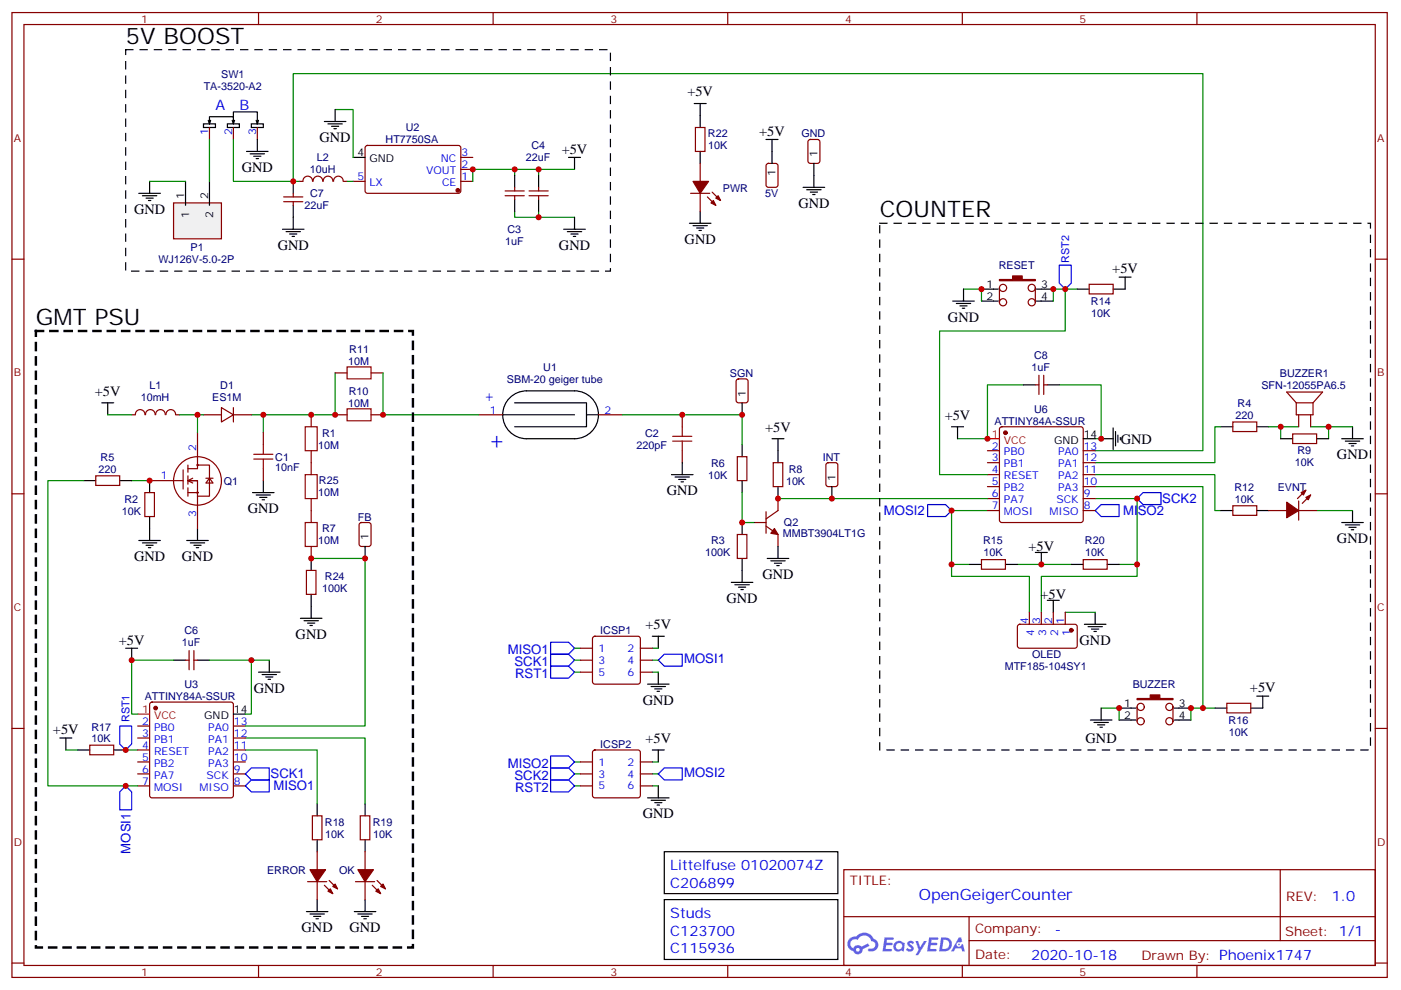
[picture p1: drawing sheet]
<svg xmlns="http://www.w3.org/2000/svg" width="413mm" height="292mm" viewBox="0 0 413 292" stroke-linecap="round" stroke-linejoin="round" font-family="sans-serif">
<g fill="none" stroke="#870000" stroke-width=".35">
<path d="M3.5 3.7h405.4v284.3h-405.4zM7.1 7.2h398.2v277.3h-398.2zM76.2 3.7v3.5M145.3 3.7v3.5M214.5 3.7v3.5M283.6 3.7v3.5M352.8 3.7v3.5M3.5 76.4h3.6M405.3 76.4h3.6M3.5 145.5h3.6M405.3 145.5h3.6M3.5 214.7h3.6"/>
<path d="M405.3 214.7h3.6M248.7 256.3h156.6v28.2h-156.6zM377.3 256.3v20.9M248.7 270.1h156.5M285.6 277.2h119.6M285.6 270.1v14.2M3.5 283.8h3.6M76.2 284.5v3.5M145.3 284.5v3.5M214.5 284.5v3.5M283.6 284.5v3.5M352.8 284.5v3.5"/>
<path d="M405.3 283.8h3.6"/>
</g>
<g fill="#5487ff">
<path d="M267.7 277.5a1.22 1.22 0 0 1 1.7 .2l-.4 .6a.47 .47 0 0 0-.3-.4 .47 .47 0 0 0-.5 .2l.1 .2a1.14 1.14 0 0 1 .8 1.8 1.14 1.14 0 0 1-1.9 0l-.2-.2 .5-.6 .7 .5a.29 .29 0 0 0 .3-.3 .29 .29 0 0 0-.2-.3 1.04 1.04 0 0 1-.6-1.7z"/>
<path d="M260.7 276.2h2.4l.3 .2-.2 .5-1.8 .1-.1 .8h1.5l.3 .4-.3 .4h-1.6l-.2 1.1h1.7l.2 .3-.2 .3-2.6 .1z"/>
<path d="M273.8 276.2h2.4l.3 .2-.1 .5-1.8 .1-.2 .8h1.6l.3 .4-.4 .4-1.6-.1-.1 1.1 1.7 .1 .2 .3-.2 .3-2.6 .1z"/>
<path d="M282.6 276.2h.7l.3 1.3-.6 .3a.69 .69 0 0 0-1 .3 .69 .69 0 0 0 .4 .9 .69 .69 0 0 0 .9-.6l.5-.2 .6 2.2h-.8l-.2-.9h-1.8l-.5 .9h-.8z"/>
<path d="M269.8 277.3h.8l.6 1.8 1.1-1.8h.9l-2.6 4.2h-.8l.9-1.5z"/>
<path d="M277.4 276.2l-.6 4.2h1.3a2.11 2.11 0 0 0 2.5-2.1 2.11 2.11 0 0 0-2.5-2.1zM278.1 277a1.39 1.39 0 0 1 1.7 1.4 1.39 1.39 0 0 1-1.8 1.2h-.3z"/>
<path d="M263.7 277.8a1.54 1.54 0 0 0-.1 2.2 1.54 1.54 0 0 0 2.2 .1l.6 .3 .3-2.3-.2-.3h-.4a1.49 1.49 0 0 0-2.4 0zM264 278.8a.94 .94 0 0 1 1.8 0 .94 .94 0 0 1-1.8 0z"/>
<path d="M250.4 276.6a2.18 2.18 0 0 0 1.1 3.7 1.44 1.44 0 0 0 1.6 .9 1.44 1.44 0 0 0 1.2-1.4l2-1.1-.5-.7-1.9 1a1.47 1.47 0 0 0-2.4 .4 1.39 1.39 0 0 1-.7-1.9 1.39 1.39 0 0 1 2-.5 2.12 2.12 0 0 1 2.2-1.3 2.12 2.12 0 0 1 1.9 1.7 1.14 1.14 0 0 1 1.1 1.4 1.14 1.14 0 0 1-1.7 .7 .43 .43 0 0 0-.5 .4 .43 .43 0 0 0 .4 .5 1.98 1.98 0 0 0 2.5-1.2 1.98 1.98 0 0 0-1.2-2.6 3.1 3.1 0 0 0-5.3-.6l-.9 .1zM252.3 279.9a.55 .55 0 0 1 1.1 0 .55 .55 0 0 1-1.1 0z"/>
<circle cx="282.6" cy="278.3" r=".26"/>
</g>
<g fill="none" stroke="#008700" stroke-width=".35">
<path d="M98.8 32.3h5.3v14.1M68.8 41.1v12.3h17.6M86.4 53.4v-31.7h268.1v111.1h-31.7M86.4 53.4h1.8M151.7 49.9v1.8M158.7 49.9v1.8M169.3 49.9h-30v3.5M151.7 62.3v1.7h17.6M158.7 62.3v1.7M284 85.2h5.3v3.5M317.5 85.2h-7.1v3.5M98.8 109.9v12.3h-24.7"/>
<path d="M301.6 113.4h-10.6v15.9h-8.8M312.2 113.4h12.4v15.9h-1.8M77.6 122.2v5.3M322.8 139.9h35.3v10.6h1.7M359.8 125.8h-1.7v10.5h-35.3M373.9 125.8h3.6M382.8 125.8h-5.3v3.5M386.3 125.8h5.3v3.5M391.6 125.8h7M38.8 141.6h5.3M291 150.5h-10.5v19.4h22.9v10.5M322.8 143.4h31.7v65.3"/>
<path d="M322.8 146.9h12.3v23h-28.2v10.5M388.1 150.5h10.5M280.5 166.3h5.3M299.9 166.3h15.8M329.8 166.3h5.3M169.3 191h1.8M169.3 198.1h1.8M169.3 194.6h1.8M192.3 191h1.7M192.3 198.1h1.7M192.3 194.6h1.7M314 180.4h8.8"/>
<path d="M72.3 217.5h35.3v19.4M324.6 208.7h5.2v3.5M358.1 208.7h-7.1v3.5M19.4 221h3.5M37 221h3.6M72.3 221h21.2v15.9M169.3 231.6h1.8M169.3 228.1h1.8M169.3 224.5h1.8M192.3 231.6h1.7M192.3 228.1h1.7M192.3 224.5h1.7"/>
</g>
<g fill="none" stroke="#000" stroke-width=".35">
<path d="M60 36.5h3.5v1.1h-3.5zM61.4 35.5l.3 1M61.7 36.5v-2.1h7.1v2.1M62.1 35.5l-.4 1M67 36.5h3.6v1.1h-3.6zM68.4 35.5l.4 1M68.8 34.7v-1.7h7v3.5M69.1 35.5l-.3 1M74.1 36.5h3.5v1.1h-3.5zM75.5 35.5l.3 1M76.2 35.5l-.4 1M95.6 35.8h6.4"/>
<path d="M96.7 36.5h4.2M97.7 37.2h2.1M98.4 37.9h.7M98.8 32.3v3.5M204.6 30.5h3.5M206.4 30.5v7.1M40.9 57h6.4M42 57.7h4.2M43 58.4h2.2M43.7 59.1h.7M44.1 53.4v3.6M72.7 44.6h6.3"/>
<path d="M73.7 45.3h4.3M74.8 46h2.1M75.5 46.7h.7M75.8 41.1v3.5M86.4 53.4v3.6M104.1 46.4h3.5M151.7 51.7v3.5M151.7 58.7v3.6M158.7 51.7v3.5M158.7 58.7v3.6M167.6 46.4h3.5M169.3 46.4v3.5"/>
<path d="M206.4 44.6v3.6M225.8 41.1h3.5M227.5 41.1v7.1M236.7 55.2h6.4M237.8 55.9h4.2M238.8 56.6h2.1M239.5 57.3h.7M239.9 48.2v7M83.3 67.6h6.3M84.3 68.3h4.2M85.4 69h2.1M86.1 69.7h.7"/>
<path d="M86.4 60.5v7.1M166.2 67.6h6.3M167.2 68.3h4.2M168.3 69h2.1M169 69.7h.7M169.3 64v3.6M203.2 65.8h6.3M204.3 66.5h4.2M205.3 67.2h2.1M206 67.9h.7M206.4 62.3v3.5M280.8 88.7h6.4"/>
<path d="M281.9 89.4h4.2M282.9 90.1h2.1M283.6 90.8h.7M284 85.2v3.5M289.3 85.2h4.9M289.3 88.7h4.9M305.5 85.2h4.9M305.5 88.7h4.9M317.5 85.2h3.5M329.8 81.7h3.6M331.6 81.7v3.5h-3.5M30 118.7h3.5"/>
<path d="M31.7 118.7v3.5M149.9 117.6a7 7 0 0 1 5.3-2.4h14.1a7.1 7.1 0 0 1 7.1 7 7.1 7.1 0 0 1-7.1 7.1h-14.1a7.1 7.1 0 0 1-6.4-4.1 7.1 7.1 0 0 1 1.1-7.6zM151.7 118.7h21.2v7.1h-21.2M301.6 113.4h3.6M308.7 113.4h3.5M148.2 122.2h21.1M172.9 122.2h3.5M280.5 125.8h3.5M282.2 125.8v3.5M324.6 129.3h3.5M328.1 126.1v6.4M328.8 127.2v4.2"/>
<path d="M329.5 128.2v2.2M330.2 128.9v.7M359.8 125.8h3.6M370.4 125.8h3.5M377.5 129.3h3.5M388.1 129.3h3.5M395.5 129.3h6.3M396.5 130h4.3M397.6 130.7h2.1M398.3 131.4h.7M398.6 125.8v3.5M24.7 141.6h3.5"/>
<path d="M35.3 141.6h3.5M40.9 159.3h6.4M42 160h4.2M44.1 141.6v3.6M44.1 152.2v7.1M55 159.3h6.4M56.1 160h4.2M58.2 155.8v3.5M74.4 145.2h6.4M75.5 145.9h4.2M76.6 146.6h2.1M77.3 147.3h.7"/>
<path d="M77.6 141.6v3.6M359.8 150.5h3.6M370.4 150.5h3.5M395.5 154h6.3M396.5 154.7h4.3M397.6 155.4h2.1M398.3 156.1h.7M398.6 150.5v3.5M43 160.7h2.2M43.7 161.4h.7M57.1 160.7h2.2M57.9 161.4h.7"/>
<path d="M107.6 161v3.6M285.8 166.3h3.5M296.3 166.3h3.6M305.2 162.8h3.5M306.9 162.8v3.5M308.7 176.9h3.5M310.4 176.9v3.5M315.7 166.3h3.6M326.3 166.3h3.5M37 191h3.6M38.8 191v3.6M51.2 194.6h3.5"/>
<path d="M58.2 194.6h3.5M192.3 187.5h3.5M194 187.5v3.5M194 198.1v3.5M319.6 184h6.4M320.7 184.7h4.2M321.7 185.4h2.1M322.4 186.1h.7M322.8 180.4v3.6M17.6 217.5h3.6M19.4 217.5v3.5M190.9 201.6h6.3"/>
<path d="M191.9 202.3h4.2M193 203h2.1M193.7 203.7h.7M321.4 212.2h6.3M322.4 212.9h4.3M323.5 213.6h2.1M324.2 214.3h.7M324.6 208.7v3.5M329.8 208.7h5M329.8 212.2h5M346.1 208.7h4.9M346.1 212.2h4.9"/>
<path d="M358.1 208.7h3.5M370.4 205.1h3.5M372.2 205.1v3.6h-3.5M22.9 221h3.6M33.5 221h3.5M93.5 236.9v3.5M107.6 236.9v3.5M190.9 235.1h6.3M191.9 235.8h4.2M192.3 221h3.5M193 236.5h2.1M193.7 237.2h.7"/>
<path d="M194 221v3.5M194 231.6v3.5M93.5 247.5v3.5M107.6 247.5v3.5M195.8 251h51.1v12.3h-51.1zM90.3 268.6h6.4M91.4 269.3h4.2M92.4 270.1h2.1M93.1 270.8h.7M93.5 265.1v3.5M104.4 268.6h6.4M105.5 269.3h4.2"/>
<path d="M106.5 270.1h2.2M107.2 270.8h.7M107.6 265.1v3.5M195.8 265.1h51.1v17.7h-51.1z"/>
</g>
<g fill="none" stroke="#870000" stroke-width=".35">
<path d="M61.7 37.6v3.5M68.8 37.6v3.5M75.8 37.6v3.5M205 37.6h2.8v7h-2.8zM83.6 59.4h5.7M83.6 58h5.7M86.4 57v1M86.4 59.4v1.1M88.2 53.4h1.1M89.3 53.4a1.41 1.41 0 0 1 1.4-1.5 1.41 1.41 0 0 1 1.4 1.5M92.3 53.4a1.41 1.41 0 0 1 1.4-1.5 1.41 1.41 0 0 1 1.4 1.5M95.3 53.4a1.41 1.41 0 0 1 1.4-1.5 1.41 1.41 0 0 1 1.4 1.5"/>
<path d="M98.3 53.4a1.41 1.41 0 0 1 1.4-1.5 1.41 1.41 0 0 1 1.4 1.5M101.2 53.4h1.1M104.1 53.4h3.5M107.8 43.1l.5-.2h27.1l.4 .7v12.9l-.7 .5-27.1-.1-.4-.6v-12.7zM135.8 53.4h3.5M135.8 49.9h3.5M135.8 46.4h3.5M148.9 57.7h5.6M148.9 56.3h5.6M151.7 55.2v1.1M151.7 57.7v1M155.9 57.7h5.7"/>
<path d="M155.9 56.3h5.7M158.7 55.2v1.1M158.7 57.7v1M226 48.4l.5-.2h2.1l.7 .4v5.9l-.5 .7h-2.3l-.7-.5v-5.8zM238.4 41.3l.4-.2h2.1l.7 .4 .1 5.9-.5 .7-2.4 .1-.6-.5-.1-5.9zM294.6 84.8v4.3M305.2 84.8v4.3M321 83.8h7.1v2.8h-7.1zM305.2 113.4h1M306.2 110.6v5.6M307.6 110.6v5.6M307.6 113.4h1.1"/>
<path d="M382.1 118.7v3.5h4.9v-3.5M382.1 118.7l-2.9-3.2h10.6l-2.8 3.2M382.1 118.7h4.9M54 138.5v5.6M55.4 137.1v2.1M58.2 137.1h3.5v9.1h-3.5M58.2 127.5v10.6h-2.8M60 122.2h5.3M65.3 120.1l3.5 2.1-3.5 2.2zM68.8 120.1v4.3M68.8 122.2h5.3M141.1 122.2h7.1"/>
<path d="M176.4 122.2h7M363.4 124.4h7v2.8h-7zM381 127.9h7.1v2.8h-7.1zM382.8 122.2v3.6M386.3 122.2v3.6M28.2 140.2h7.1v2.9h-7.1zM42.7 145.2h2.8v7h-2.8zM44.1 141.6h9.9M55.4 140.2v2.5M55.4 143.8v2.4M55.4 145.2h2.8M56.8 140.9l-1.4 .7 1.4 .7"/>
<path d="M58.2 141.6h-2.8h2.8v14.2M60.7 140.9h2.1M61.7 140.9l1.1 1.4h-2.1zM106.1 154.2l.4-.2h2.2l.6 .4 .1 5.9-.5 .7h-2.4l-.6-.4-.1-5.9zM363.4 149h7v2.9h-7zM289.3 164.9h7v2.8h-7zM319.3 164.9h7v2.8h-7zM54.7 194.6h1M55.7 191.7v5.7M57.1 191.7v5.7M57.1 194.6h1.1M26.5 219.6h7v2.8h-7z"/>
<path d="M335.1 208.3v4.2M345.7 208.3v4.2M361.6 207.3h7.1v2.8h-7.1zM92.1 240.4h2.8v7.1h-2.8zM106.2 240.4h2.8v7.1h-2.8z"/>
<circle cx="295.6" cy="89.1" r="1.06"/>
<circle cx="295.6" cy="84.8" r="1.06"/>
<circle cx="304.1" cy="89.1" r="1.06"/>
<circle cx="304.1" cy="84.8" r="1.06"/>
<circle cx="58.2" cy="137.1" r=".18"/>
<circle cx="58.2" cy="141.7" r="7.1"/>
<circle cx="58.2" cy="145.2" r=".18"/>
<circle cx="336.2" cy="212.6" r="1.06"/>
<circle cx="336.2" cy="208.3" r="1.06"/>
<circle cx="344.7" cy="208.3" r="1.06"/>
<circle cx="344.7" cy="212.6" r="1.06"/>
</g>
<g fill="#870000" stroke="#870000" stroke-width=".35">
<path d="M294.6 82.4h3.8v-1.1h2.9v1.1h3.9v.3h-10.6z"/>
<path d="M335.1 205.8h3.9v-1h2.8v1h3.9v.4h-10.6z"/>
<circle cx="134.9" cy="56.1" r=".53"/>
</g>
<g fill="none" stroke="#00f" stroke-width=".35">
<path d="M312.2 78.1h3.5v5.3l-1.7 1.8-1.8-1.8zM273.4 148.7h5.3l1.8 1.8-1.8 1.7h-5.3zM322.8 150.5l1.8-1.8h5.2v3.5h-5.2zM335.1 146.9l1.8-1.7h5.3v3.5h-5.3zM162.3 189.3h5.3l1.7 1.7-1.7 1.8h-5.3zM162.3 192.8h5.3l1.7 1.8-1.7 1.7h-5.3zM162.3 196.3h5.3l1.7 1.8-1.7 1.7h-5.3zM194 194.6l1.8-1.8h5.3v3.5h-5.3zM35.3 214h3.5v5.3l-1.8 1.7-1.7-1.7zM162.3 229.8h5.3l1.7 1.8-1.7 1.8h-5.3zM162.3 226.3h5.3l1.7 1.8-1.7 1.7h-5.3zM162.3 222.8h5.3l1.7 1.7-1.7 1.8h-5.3z"/>
<path d="M194 228.1l1.8-1.8h5.3v3.5h-5.3z"/>
</g>
<path d="M51.2 59.8h14.1v10.6h-14.1z" fill="#f0f0f0" stroke="#870000" stroke-width=".35"/>
<g fill="none" stroke="#000" stroke-width=".35">
<path d="M54.7 53.4v7.1M61.7 53.4v7.1M218.7 118.7v3.5M197.9 139.9h6.4M201.1 136.3v3.6M218.7 131.1v3.5M227.5 129.3h3.6M229.3 129.3v7M319.3 129.3h3.5M199 140.6h4.2M200 141.3h2.1M200.7 142h.7"/>
<path d="M218.7 141.6v3.6M218.7 154v3.5M229.3 143.4v3.5M245.2 143.4v3.5M91.7 164.6v3.5M91.7 175.2v7M215.5 171.6h6.4M216.6 172.3h4.2M217.7 173h2.1M218.4 173.7h.7M218.7 164.6v7M226.1 164.6h6.4"/>
<path d="M227.2 165.3h4.2M228.2 166h2.2M229 166.7h.7M229.3 161v3.6M76.2 198.1h6.3M77.3 198.8h4.2M78.3 199.5h2.1M79.4 194.6v3.5M88.5 182.2h6.4M89.6 182.9h4.2M90.7 183.6h2.1M91.4 184.3h.7"/>
<path d="M68.8 210.4h3.5M79 200.2h.7"/>
</g>
<g fill="none" stroke="#008700" stroke-width=".35">
<path d="M44.1 53.4h10.6M61.7 41.1v12.3M102.3 53.4h1.8M314 85.2v12.3h-37.1v42.4h14.1M112.9 109.9v12.3h28.2M31.7 122.2h7.1M52.9 122.2h7.1M58.2 122.2v5.3M183.4 122.2h35.3v8.9M24.7 141.6h-10.6v90h26.5M218.7 145.2v8.8h3.5M229.3 146.9h61.7"/>
<path d="M91.7 164.6h15.9v49.4h-35.3M51.2 194.6h-12.4v15.8h1.8M61.7 194.6h12.4v15.8h-1.8M74.1 194.6h5.3"/>
</g>
<g fill="none" stroke="#870000" stroke-width=".35">
<path d="M203.6 57h5.6M206.4 48.2v5.2M206.4 57v5.3M208.5 58l2.5 2.5M209.9 56.6l2.5 2.5M98.8 109.9h3.5M109.4 109.9h3.5M217.2 111.9l.5-.2h2.1l.6 .4 .1 5.9-.5 .7h-2.3l-.7-.5v-5.8zM38.8 122.2h1.1M39.9 122.2a1.41 1.41 0 0 1 1.4-1.5 1.41 1.41 0 0 1 1.4 1.5M42.9 122.2a1.41 1.41 0 0 1 1.4-1.5 1.41 1.41 0 0 1 1.4 1.5M45.9 122.2a1.41 1.41 0 0 1 1.4-1.5 1.41 1.41 0 0 1 1.4 1.5"/>
<path d="M48.9 122.2a1.41 1.41 0 0 1 1.4-1.5 1.41 1.41 0 0 1 1.4 1.5M51.9 122.2h1M77.6 127.5v3.6M77.6 138.1v3.5M91.7 122.2v3.6M91.7 132.8v7.1M98.8 122.2h3.5M109.4 122.2h3.5M201.1 122.2v3.6M201.1 132.8v3.5M217.3 134.6h2.8v7h-2.8zM227.9 136.3h2.8v7.1h-2.8z"/>
<path d="M243.7 136.6l.4-.3h2.1l.7 .5v5.9l-.4 .6-2.4 .1-.6-.5-.1-5.8zM291 132.8h3.6M291 136.3h3.6M291 139.9h3.6M294.8 126l.5-.2h23.3l.5 .2 .2 .5v26.8l-.3 .5-.4 .2h-23.3l-.5-.2-.2-.5v-26.8zM319.3 132.8h3.5M319.3 136.3h3.5M319.3 139.9h3.5M91.7 146.9v7.1M217.3 157.5h2.8v7.1h-2.8zM222.2 154h3.6M225.8 155l3.5 2.5v3.5"/>
<path d="M225.8 150.8v6.4M229.3 146.9v3.6l-3.5 2.4M291 143.4h3.6M291 146.9h3.6M291 150.5h3.6M319.3 143.4h3.5M319.3 146.9h3.5M319.3 150.5h3.5M373.9 150.5h5.3M382.8 150.5h5.3M382.8 147.6v5.7M384.9 144.5l-2.5 2.4"/>
<path d="M386.3 145.9l-2.5 2.4M90.3 168.1h2.8v7.1h-2.8zM91.7 161v3.6M171.1 191h3.5M171.1 194.6h3.5M171.1 198.1h3.5M174.9 187.7l.4-.2h12.7l.5 .2 .2 .5v12.7l-.2 .5-.5 .2h-12.7l-.5-.2-.2-.5v-12.7zM188.7 191h3.6M188.7 194.6h3.6M188.7 198.1h3.6M300.1 184.2l.5-.2h16.5l.4 .7-.1 5.9-.6 .4h-16.5l-.4-.7v-5.6zM303.4 180.4v3.6"/>
<path d="M306.9 180.4v3.6M310.4 180.4v3.6M314 180.4v3.6M40.6 214h3.5M40.6 217.5h3.5M44.3 207.1l.5-.2h23.3l.5 .2 .2 .5v26.8l-.2 .5-.5 .2h-23.3l-.5-.2-.2-.5v-26.8zM68.8 214h3.5M68.8 217.5h3.5M40.6 221h3.5M40.6 224.5h3.5M40.6 228.1h3.5M40.6 231.6h3.5"/>
<path d="M68.8 221h3.5M68.8 224.5h3.5M68.8 228.1h3.5M68.8 231.6h3.5M171.1 224.5h3.5M171.1 228.1h3.5M171.1 231.6h3.5M174.9 221.2l.4-.2h12.7l.5 .2 .2 .5v12.7l-.2 .5-.5 .2h-12.7l-.5-.2-.2-.5v-12.7zM188.7 224.5h3.6M188.7 228.1h3.6M188.7 231.6h3.6M90.7 259.8h5.6"/>
<path d="M93.5 251v5.3M93.5 259.8v5.3M97 259.5l2.5 2.4M104.8 259.8h5.6M107.6 251v5.3M107.6 259.8v5.3M111.1 259.5l2.5 2.4M95.6 260.9l2.5 2.4M109.7 260.9l2.5 2.4"/>
</g>
<g fill="none" stroke="#a10000" stroke-width=".35">
<path d="M102.3 108.1h7.1v3.6h-7.1zM74.8 135.3h5.6M74.8 133.9h5.6M77.6 131.1v2.8M77.6 135.3v2.8M90 139.9h3.5v7h-3.5zM90 125.8h3.5v7h-3.5zM102.3 120.5h7.1v3.5h-7.1zM198.3 128.6h5.6M198.3 130h5.6M201.1 125.8v2.8M201.1 130v2.8"/>
<path d="M90 154h3.5v7h-3.5z"/>
</g>
<g fill="#870000" stroke="#870000" stroke-width=".35">
<path d="M209.5 59.8l.8-.7 .7 1.4z"/>
<path d="M211 58.4l.7-.7 .7 1.4z"/>
<path d="M204.3 53.4h4.5l-2.4 3.6z"/>
<path d="M96.7 262.6l.7-.7 .7 1.4z"/>
<path d="M98.1 261.2l.7-.7 .7 1.4z"/>
<path d="M91.4 256.3h4.6l-2.5 3.5z"/>
<path d="M110.8 262.6l.7-.7 .7 1.4z"/>
<path d="M112.2 261.2l.7-.7 .7 1.4z"/>
<path d="M105.5 256.3h4.6l-2.5 3.5z"/>
<path d="M384.9 146.6l1.4-.7-.7 1.4z"/>
<path d="M383.5 145.2l1.4-.7-.7 1.4z"/>
<path d="M379.2 148l3.6 2.5-3.6 2.1z"/>
<path d="M228.2 155.8l1.1 1.7-2.1-.3z"/>
<circle cx="296.3" cy="127.5" r=".53"/>
<circle cx="45.9" cy="208.7" r=".53"/>
<circle cx="315.7" cy="185.7" r=".53"/>
</g>
<path d="M291 129.3h3.6M40.6 210.4h3.5" fill="none" stroke="#f00" stroke-width=".35"/>
<path d="M37 231.6l1.8 1.8v5.3h-3.5v-5.3zM72.3 228.1l1.8-1.8h5.3v3.5h-5.3zM72.3 231.6l1.8-1.8h5.3v3.6h-5.3z" fill="none" stroke="#00f" stroke-width=".35"/>
<path d="M10.6 97.5h111.1v181.7h-111.1z" fill="none" stroke="#000" stroke-width=".71" stroke-dasharray="2.1 2.1"/>
<path d="M37 14.6h142.9v65.3h-142.9zM259.3 65.8h144.6v155.2h-144.6z" fill="none" stroke="#000" stroke-width=".35" stroke-dasharray="2.1 2.1"/>
<g fill="#c00">
<circle cx="377.5" cy="125.8" r=".88"/>
<circle cx="314" cy="85.2" r=".88"/>
<circle cx="329.8" cy="208.7" r=".88"/>
<circle cx="351" cy="208.7" r=".88"/>
<circle cx="310.4" cy="85.2" r=".88"/>
<circle cx="354.5" cy="208.7" r=".88"/>
<circle cx="324.6" cy="129.3" r=".88"/>
<circle cx="280.5" cy="166.3" r=".88"/>
<circle cx="335.1" cy="166.3" r=".88"/>
<circle cx="306.9" cy="166.3" r=".88"/>
<circle cx="77.6" cy="122.2" r=".88"/>
<circle cx="86.4" cy="53.4" r=".88"/>
<circle cx="158.8" cy="64" r=".88"/>
<circle cx="151.7" cy="49.9" r=".88"/>
<circle cx="158.8" cy="49.9" r=".88"/>
<circle cx="44.1" cy="141.6" r=".88"/>
<circle cx="335.1" cy="146.9" r=".88"/>
<circle cx="58.2" cy="122.2" r=".88"/>
<circle cx="291" cy="129.3" r=".88"/>
<circle cx="139.3" cy="49.9" r=".88"/>
<circle cx="37" cy="221" r=".88"/>
<circle cx="38.8" cy="194.6" r=".88"/>
<circle cx="37" cy="231.6" r=".88"/>
<circle cx="91.7" cy="164.6" r=".88"/>
<circle cx="91.7" cy="122.2" r=".88"/>
<circle cx="98.8" cy="122.2" r=".88"/>
<circle cx="112.9" cy="122.2" r=".88"/>
<circle cx="107.6" cy="164.6" r=".88"/>
<circle cx="74.1" cy="194.6" r=".88"/>
<circle cx="229.3" cy="146.9" r=".88"/>
<circle cx="280.5" cy="150.5" r=".88"/>
<circle cx="391.6" cy="125.8" r=".88"/>
<circle cx="289.3" cy="85.2" r=".88"/>
<circle cx="245.2" cy="146.9" r=".88"/>
<circle cx="218.7" cy="122.2" r=".88"/>
<circle cx="201.1" cy="122.2" r=".88"/>
<circle cx="218.7" cy="154" r=".88"/>
</g>
<g font-size="6.7">
<text x="37" y="12.9">5V BOOST</text>
<text x="259.3" y="64">COUNTER</text>
<text x="10.6" y="95.8">GMT PSU</text>
</g>
<text font-size="6.7" fill="#00f" x="148.2" y="132.8" transform="rotate(-90 148.2 132.8)">+</text>
<text font-size="4.6" fill="#00f" x="270.8" y="265.3">OpenGeigerCounter</text>
<g font-size="4.2">
<text x="202.6" y="28.4">+5V</text>
<text x="94.2" y="41.9">GND</text>
<text x="223.8" y="40">+5V</text>
<text x="165.6" y="45.3">+5V</text>
<text x="71.3" y="50.7">GND</text>
<text x="39.5" y="63.1">GND</text>
<text x="235.3" y="61.3">GND</text>
<text x="201.8" y="71.9">GND</text>
<text x="81.8" y="73.6">GND</text>
<text x="164.7" y="73.6">GND</text>
<text x="327.8" y="80.5">+5V</text>
<text x="279.4" y="94.8">GND</text>
<text x="28" y="116.6">+5V</text>
<text x="278.4" y="123.6">+5V</text>
<text x="225.5" y="127.2">+5V</text>
<text x="330.4" y="130.7">GND</text>
<text x="394.1" y="135.3">GND</text>
<text x="196.5" y="146">GND</text>
<text x="73" y="151.3">GND</text>
<text x="394.1" y="160">GND</text>
<text x="39.5" y="165.4">GND</text>
<text x="53.6" y="165.4">GND</text>
<text x="303.1" y="162.5">+5V</text>
<text x="224.7" y="170.7">GND</text>
<text x="214.1" y="177.7">GND</text>
<text x="306.7" y="176.6">+5V</text>
<text x="190.2" y="185.4">+5V</text>
<text x="35" y="189.9">+5V</text>
<text x="87.1" y="188.3">GND</text>
<text x="318.2" y="190.1">GND</text>
<text x="368.4" y="204">+5V</text>
<text x="74.8" y="204.2">GND</text>
<text x="189.4" y="207.7">GND</text>
<text x="15.6" y="216.3">+5V</text>
<text x="190.2" y="218.9">+5V</text>
<text x="320" y="218.9">GND</text>
<text x="189.4" y="241.2">GND</text>
<text x="88.9" y="274.6">GND</text>
<text x="103" y="274.6">GND</text>
</g>
<g font-size="4.2" fill="#00f">
<text x="63.5" y="32.3">A</text>
<text x="70.6" y="32.3">B</text>
<text x="145.4" y="118.7" transform="rotate(-90 145.4 118.7)">+</text>
<text x="197.6" y="256.3">Littelfuse 01020074Z</text>
<text x="197.6" y="261.6">C206899</text>
<text x="392.5" y="265.6">1.0</text>
<text x="197.6" y="275.7">C123700</text>
<text x="197.6" y="270.4">Studs</text>
<text x="310.9" y="275.1">-</text>
<text x="197.6" y="281">C115936</text>
<text x="304" y="282.9">2020-10-18</text>
</g>
<g font-size="3.9" fill="#00f">
<text x="342.6" y="148.2">SCK2</text>
<text x="260.5" y="151.8">MOSI2</text>
<text x="331" y="151.8">MISO2</text>
<text x="149.7" y="192.8">MISO1</text>
<text x="151.6" y="196.3">SCK1</text>
<text x="201.6" y="195.4">MOSI1</text>
<text x="151.8" y="199.8">RST1</text>
<text x="149.7" y="226.3">MISO2</text>
<text x="79.7" y="229.3">SCK1</text>
<text x="80.6" y="232.8">MISO1</text>
<text x="151.6" y="229.8">SCK2</text>
<text x="151.8" y="233.4">RST2</text>
<text x="201.6" y="228.9">MOSI2</text>
<text x="38.4" y="251.6" transform="rotate(-90 38.4 251.6)">MOSI1</text>
</g>
<g font-size="3.9" fill="#800">
<text x="250.5" y="260.9">TITLE:</text>
<text x="379.1" y="265.6">REV:</text>
<text x="287.4" y="275.1">Company:</text>
<text x="378.7" y="275.7">Sheet: 1/1</text>
<text x="287.4" y="282.8">Date:</text>
<text x="336.4" y="282.8">Drawn By: Phoenix1747</text>
</g>
<g font-size="3.2" fill="#800">
<text x="41.6" y="6.7">1</text>
<text x="110.8" y="6.7">2</text>
<text x="179.9" y="6.7">3</text>
<text x="249.1" y="6.7">4</text>
<text x="318.2" y="6.7">5</text>
<text x="4.1" y="41.8">A</text>
<text x="405.9" y="41.8">A</text>
<text x="4.1" y="110.9">B</text>
<text x="405.9" y="110.9">B</text>
<text x="4.1" y="180.1">C</text>
<text x="405.9" y="180.1">C</text>
<text x="4.1" y="249.2">D</text>
<text x="405.9" y="249.2">D</text>
<text x="41.6" y="287.5">1</text>
<text x="110.8" y="287.5">2</text>
<text x="179.9" y="287.5">3</text>
<text x="249.1" y="287.5">4</text>
<text x="318.2" y="287.5">5</text>
</g>
<g font-size="3.2" fill="#000080">
<text x="65.2" y="22.9">SW1</text>
<text x="60" y="26.4">TA-3520-A2</text>
<text x="119.6" y="38.7">U2</text>
<text x="208.6" y="40.4">R22</text>
<text x="236.2" y="40.4">GND</text>
<text x="93.4" y="47.6">L2</text>
<text x="113.7" y="42.2">HT7750SA</text>
<text x="155" y="47.5">22uF</text>
<text x="156.6" y="44">C4</text>
<text x="208.7" y="44">10K</text>
<text x="91.3" y="51.1">10uH</text>
<text x="91.4" y="58.1">C7</text>
<text x="213.1" y="56.4">PWR</text>
<text x="225.5" y="58.1">5V</text>
<text x="89.7" y="61.7">22uF</text>
<text x="149.6" y="68.7">C3</text>
<text x="46.7" y="77.6">WJ126V-5.0-2P</text>
<text x="56.2" y="74">P1</text>
<text x="148.9" y="72.3">1uF</text>
<text x="294.4" y="79.3">RESET</text>
<text x="321.5" y="89.9">R14</text>
<text x="321.6" y="93.4">10K</text>
<text x="102.6" y="107.5">10M</text>
<text x="102.9" y="103.9">R11</text>
<text x="304.8" y="105.7">C8</text>
<text x="149.4" y="112.8">SBM-20 geiger tube</text>
<text x="160.1" y="109.3">U1</text>
<text x="215.2" y="111">SGN</text>
<text x="304" y="109.3">1uF</text>
<text x="377.2" y="111">BUZZER1</text>
<text x="41.5" y="118.1">10mH</text>
<text x="44" y="114.6">L1</text>
<text x="62.5" y="118.1">ES1M</text>
<text x="64.9" y="114.5">D1</text>
<text x="102.6" y="119.8">10M</text>
<text x="102.8" y="116.3">R10</text>
<text x="364.8" y="119.9">R4</text>
<text x="371.8" y="114.6">SFN-12055PA6.5</text>
<text x="293.1" y="125.2">ATTINY84A-SSUR</text>
<text x="304.8" y="121.6">U6</text>
<text x="364.1" y="123.4">220</text>
<text x="94.9" y="128.6">R1</text>
<text x="190.2" y="128.7">C2</text>
<text x="29.6" y="136">R5</text>
<text x="81.1" y="135.7">C1</text>
<text x="93.8" y="132.2">10M</text>
<text x="187.6" y="132.2">220pF</text>
<text x="209.6" y="137.5">R6</text>
<text x="242.5" y="135.8">INT</text>
<text x="381.6" y="137.5">10K</text>
<text x="382.4" y="133.9">R9</text>
<text x="29" y="139.3">220</text>
<text x="66" y="142.8">Q1</text>
<text x="81.1" y="138.9">10nF</text>
<text x="94" y="142.8">R25</text>
<text x="208.7" y="141">10K</text>
<text x="231.7" y="142.8">10K</text>
<text x="232.5" y="139.3">R8</text>
<text x="36.7" y="148.1">R2</text>
<text x="93.8" y="146.3">10M</text>
<text x="363.9" y="144.6">R12</text>
<text x="364" y="148.1">10K</text>
<text x="376.6" y="144.6">EVNT</text>
<text x="35.9" y="151.6">10K</text>
<text x="105.5" y="153.4">FB</text>
<text x="231.1" y="155">Q2</text>
<text x="93.8" y="160.4">10M</text>
<text x="94.9" y="156.9">R7</text>
<text x="209.6" y="160.5">R3</text>
<text x="230.7" y="158.2">MMBT3904LT1G</text>
<text x="289.8" y="160.4">R15</text>
<text x="319.8" y="160.4">R20</text>
<text x="207.8" y="164">100K</text>
<text x="289.9" y="163.9">10K</text>
<text x="319.9" y="163.9">10K</text>
<text x="95.8" y="171">R24</text>
<text x="94.9" y="174.5">100K</text>
<text x="53.6" y="190.4">1uF</text>
<text x="54.3" y="186.9">C6</text>
<text x="176.9" y="186.9">ICSP1</text>
<text x="296.1" y="197.5">MTF185-104SY1</text>
<text x="304.2" y="193.9">OLED</text>
<text x="54.3" y="202.8">U3</text>
<text x="333.8" y="202.8">BUZZER</text>
<text x="42.7" y="206.3">ATTINY84A-SSUR</text>
<text x="27" y="215.3">R17</text>
<text x="362.1" y="213.4">R16</text>
<text x="27" y="218.5">10K</text>
<text x="176.9" y="220.4">ICSP2</text>
<text x="362.2" y="216.9">10K</text>
<text x="95.8" y="243.4">R18</text>
<text x="109.9" y="243.4">R19</text>
<text x="95.8" y="246.9">10K</text>
<text x="110" y="246.9">10K</text>
<text x="78.7" y="257.4">ERROR</text>
<text x="99.9" y="257.4">OK</text>
</g>
<g font-size="3.2" fill="#00f">
<text x="61.4" y="39.8" transform="rotate(-90 61.4 39.8)">1</text>
<text x="68.4" y="39.8" transform="rotate(-90 68.4 39.8)">2</text>
<text x="75.5" y="39.8" transform="rotate(-90 75.5 39.8)">3</text>
<text x="129.9" y="47.8">NC</text>
<text x="136" y="46">3</text>
<text x="105.4" y="53.1">5</text>
<text x="125.6" y="51.3">VOUT</text>
<text x="136" y="53.1">1</text>
<text x="136" y="49.6">2</text>
<text x="108.9" y="54.9">LX</text>
<text x="130.3" y="54.9">CE</text>
<text x="315.1" y="77.5" transform="rotate(-90 315.1 77.5)">RST2</text>
<text x="144.4" y="121.9">1</text>
<text x="178.2" y="121.9">2</text>
<text x="57.9" y="132.8" transform="rotate(-90 57.9 132.8)">2</text>
<text x="292.4" y="132.5">2</text>
<text x="292.4" y="136">3</text>
<text x="295.9" y="134.2">PB0</text>
<text x="295.9" y="137.8">PB1</text>
<text x="311.9" y="137.8">PA1</text>
<text x="311.9" y="134.2">PA0</text>
<text x="319.4" y="136">12</text>
<text x="319.4" y="132.5">13</text>
<text x="47.4" y="141.3">1</text>
<text x="292.4" y="139.5">4</text>
<text x="292.4" y="143.1">5</text>
<text x="295.9" y="141.3">RESET</text>
<text x="311.9" y="141.3">PA2</text>
<text x="319.4" y="143.1">10</text>
<text x="319.4" y="139.5">11</text>
<text x="292.4" y="146.6">6</text>
<text x="295.9" y="144.8">PB2</text>
<text x="295.9" y="148.3">PA7</text>
<text x="311.4" y="148.3">SCK</text>
<text x="311.9" y="144.8">PA3</text>
<text x="319.4" y="146.6">9</text>
<text x="57.9" y="152.5" transform="rotate(-90 57.9 152.5)">3</text>
<text x="292.4" y="150.1">7</text>
<text x="295.9" y="151.9">MOSI</text>
<text x="309.3" y="151.9">MISO</text>
<text x="319.4" y="150.1">8</text>
<text x="303" y="183.8" transform="rotate(-90 303 183.8)">4</text>
<text x="306.6" y="183.8" transform="rotate(-90 306.6 183.8)">3</text>
<text x="310.1" y="183.8" transform="rotate(-90 310.1 183.8)">2</text>
<text x="313.6" y="183.8" transform="rotate(-90 313.6 183.8)">1</text>
<text x="304.8" y="187.3" transform="rotate(-90 304.8 187.3)">4</text>
<text x="308.3" y="187.3" transform="rotate(-90 308.3 187.3)">3</text>
<text x="311.9" y="187.3" transform="rotate(-90 311.9 187.3)">2</text>
<text x="315.4" y="187.3" transform="rotate(-90 315.4 187.3)">1</text>
<text x="176.4" y="192.1">1</text>
<text x="176.4" y="195.6">3</text>
<text x="185" y="192.1">2</text>
<text x="185" y="195.6">4</text>
<text x="176.4" y="199.1">5</text>
<text x="185" y="199.1">6</text>
<text x="38.2" y="212.8" transform="rotate(-90 38.2 212.8)">RST1</text>
<text x="41.9" y="213.6">2</text>
<text x="45.4" y="215.4">PB0</text>
<text x="61.4" y="215.4">PA0</text>
<text x="69" y="213.6">13</text>
<text x="41.9" y="217.1">3</text>
<text x="41.9" y="220.7">4</text>
<text x="45.4" y="218.9">PB1</text>
<text x="61.4" y="218.9">PA1</text>
<text x="69" y="220.7">11</text>
<text x="69" y="217.1">12</text>
<text x="41.9" y="224.2">5</text>
<text x="41.9" y="227.7">6</text>
<text x="45.4" y="222.4">RESET</text>
<text x="45.4" y="226">PB2</text>
<text x="61.4" y="226">PA3</text>
<text x="61.4" y="222.4">PA2</text>
<text x="69" y="227.7">9</text>
<text x="69" y="224.2">10</text>
<text x="176.4" y="225.6">1</text>
<text x="185" y="225.6">2</text>
<text x="41.9" y="231.2">7</text>
<text x="45.4" y="229.5">PA7</text>
<text x="45.4" y="233">MOSI</text>
<text x="58.8" y="233">MISO</text>
<text x="60.9" y="229.5">SCK</text>
<text x="69" y="231.2">8</text>
<text x="176.4" y="229.1">3</text>
<text x="176.4" y="232.7">5</text>
<text x="185" y="229.1">4</text>
<text x="185" y="232.7">6</text>
</g>
<g font-size="3.2">
<text x="105.4" y="46">4</text>
<text x="108.9" y="47.8">GND</text>
<text x="240.9" y="46.4" transform="rotate(-90 240.9 46.4)">1</text>
<text x="228.6" y="51.9" transform="rotate(-90 228.6 51.9)">1</text>
<text x="54.3" y="58.7" transform="rotate(-90 54.3 58.7)">1</text>
<text x="61.4" y="58.7" transform="rotate(-90 61.4 58.7)">2</text>
<text x="55.7" y="64.3" transform="rotate(-90 55.7 64.3)">1</text>
<text x="62.8" y="64.3" transform="rotate(-90 62.8 64.3)">2</text>
<text x="290.8" y="84.8">1</text>
<text x="290.8" y="88.4">2</text>
<text x="306.9" y="84.8">3</text>
<text x="306.9" y="88.4">4</text>
<text x="219.8" y="116.9" transform="rotate(-90 219.8 116.9)">1</text>
<text x="310.7" y="130.7">GND</text>
<text x="319.4" y="128.9">14</text>
<text x="246.2" y="141.6" transform="rotate(-90 246.2 141.6)">1</text>
<text x="108.7" y="159.3" transform="rotate(-90 108.7 159.3)">1</text>
<text x="331.4" y="208.3">1</text>
<text x="347.5" y="208.3">3</text>
<text x="60.2" y="211.8">GND</text>
<text x="69" y="210.1">14</text>
<text x="331.4" y="211.8">2</text>
<text x="347.5" y="211.8">4</text>
</g>
<g font-size="3.2" fill="#f00">
<text x="292.4" y="128.9">1</text>
<text x="295.9" y="130.7">VCC</text>
<text x="41.9" y="210.1">1</text>
<text x="45.4" y="211.8">VCC</text>
</g>
</svg>
